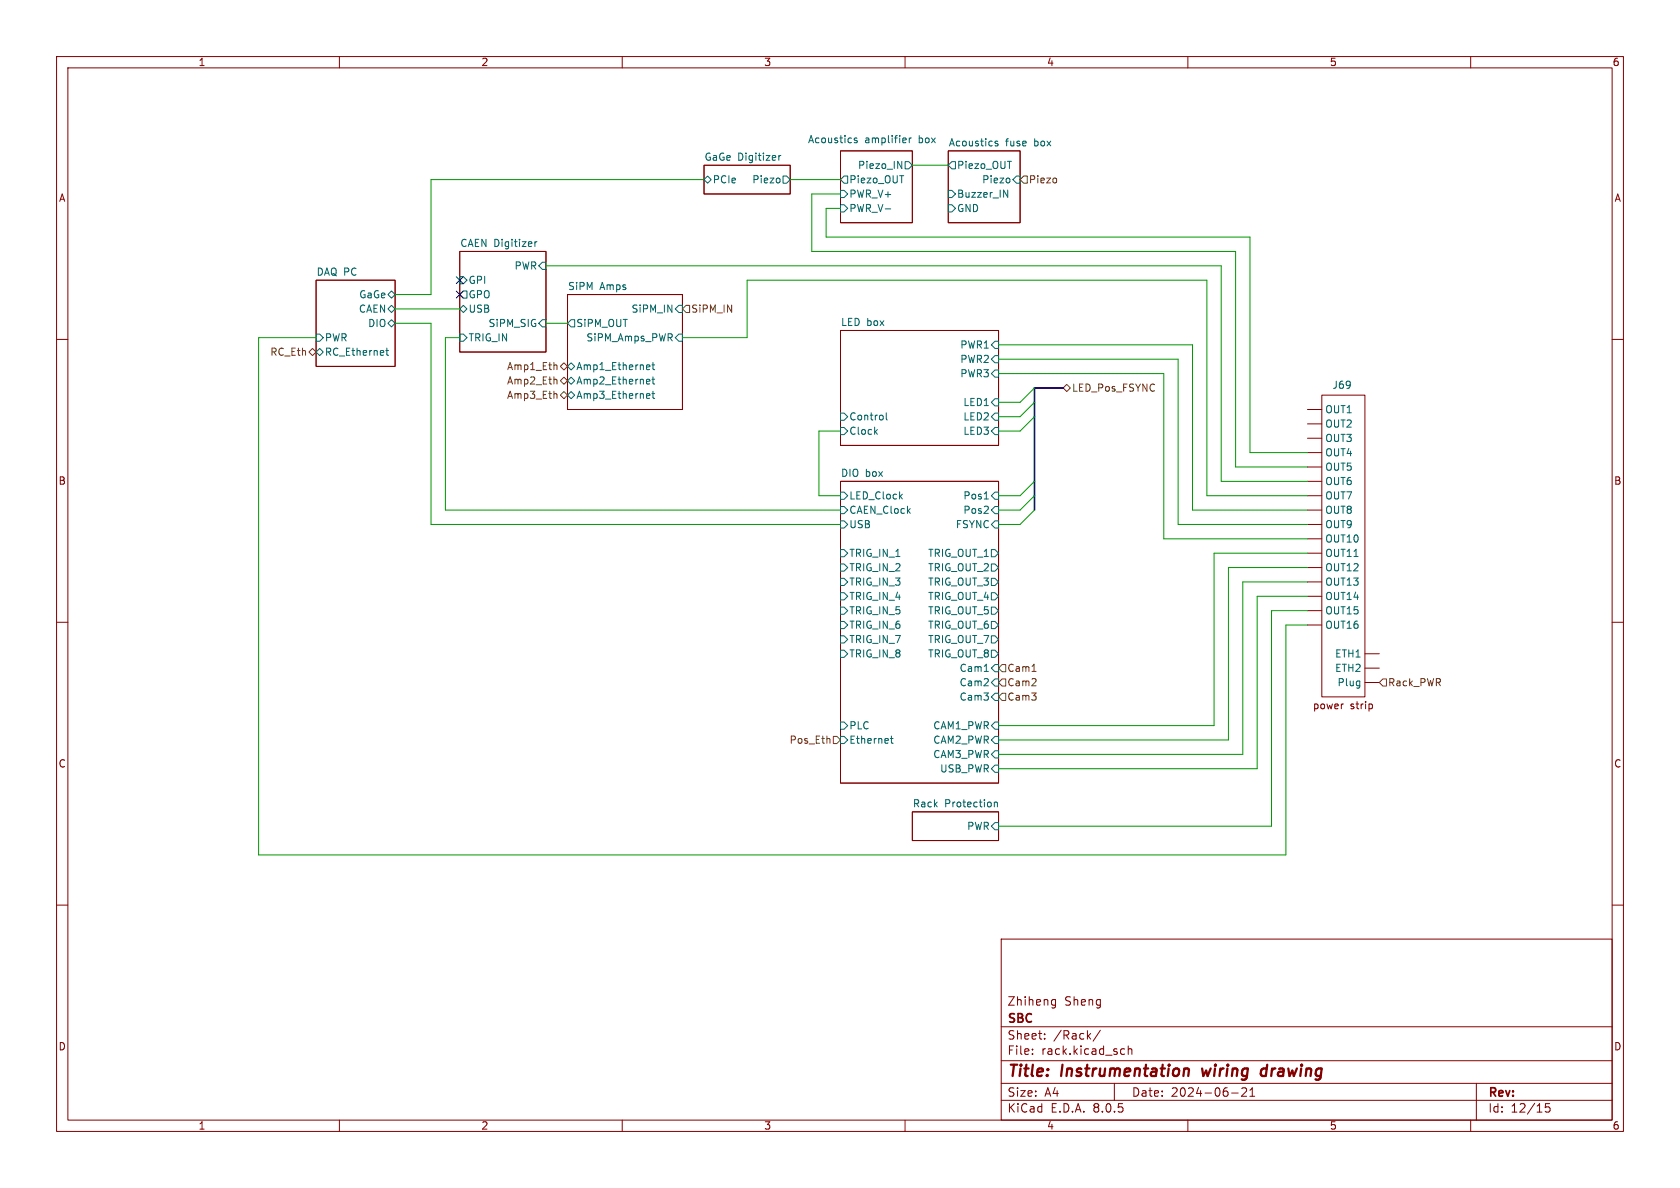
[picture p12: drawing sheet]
<svg xmlns="http://www.w3.org/2000/svg" width="297mm" height="210mm" viewBox="0 0 297 210" stroke-linecap="round" stroke-linejoin="round" font-family="sans-serif">
<g fill="none" stroke="#840000" stroke-width=".18">
<path d="M10 10h277v190h-277zM12 12h273v186h-273zM60 10v2M110 10v2M160 10v2M210 10v2M260 10v2M124.5 29.2h15.2v5.1h-15.2zM148.6 26.7h12.7v12.7h-12.7zM167.6 26.7h12.7v12.7h-12.7zM10 60h2M55.9 49.5h13.9v15.3h-13.9z"/>
<path d="M81.3 44.5h15.2v17.7h-15.2zM100.3 52.1h20.3v20.3h-20.3zM148.6 58.4h27.9v20.3h-27.9zM285 60h2M231.1 72.4h2.6M231.1 74.9h2.6M231.1 77.5h2.6M233.7 69.9h7.6v53.3h-7.6zM148.6 85.1h27.9v53.3h-27.9zM231.1 95.3h2.6M231.1 97.8h2.6M231.1 80h2.6"/>
<path d="M231.1 82.6h2.6M231.1 85.1h2.6M231.1 87.6h2.6M231.1 90.2h2.6M231.1 92.7h2.6M10 110h2M231.1 100.3h2.6M231.1 102.9h2.6M231.1 105.4h2.6M231.1 108h2.6M231.1 110.5h2.6M241.3 115.6h2.5"/>
<path d="M241.3 118.1h2.5M285 110h2M237.4 124.4h.1M241.3 120.7h2.5M242.6 124.6v.6M10 160h2M161.3 143.5h15.2v5.1h-15.2zM285 160h2M177 166h108v32h-108zM186 177.6h.6M186 176.8h.6M186.6 176.7v1.2l-.1 .2-.4 .1"/>
<path d="M60 198v2M110 198v2M160 198v2M177 194.5h108M177 191.5h108M177 187.5h108M177 181.5h108M182.5 186.3v.1M182.5 185.5v.1M184.7 183.6v.1M184.7 182.8v.1M194.5 182.1l-1.3 2"/>
<path d="M197 191.5v3M198.4 185.4l.4 .1M198.8 186.3l-.4 .1M199.5 185.5l.2-.1 .3 .1 .1 .9M199.5 184.9v1.5M210 198v2M217.7 193.2h1.2M220.3 192.4v.5l-.8 .9h.9M221 193.8h.8M221 192.7l.4-.4v1.5M260 198v2M261 191.5v6.5"/>
<path d="M274 195.1h-.8v.7l.2-.1h.5l.1 .3v.5l-.3 .1-.5-.1"/>
</g>
<path d="M209.7 188.9l.4 .1 .1 .2-.1 1M212.5 188.9l.2 1.3 .5-.9M223.9 189a.66 .66 0 0 0-1 .3v.5l.1 .3 .2 .1 .6-.1M224 188.2l-.2 2" fill="none" stroke="#840000" stroke-width=".4"/>
<g fill="none" stroke="#006464" stroke-width=".18">
<path d="M125.1 31.1l.6 .7-.6 .6-.6-.6zM137.7 27.5v.8M137.8 31.6v.6M138 27.5l-.3 .2M138.4 31.1h.7l.6 .7-.6 .6h-.7zM148.6 36.2h.6l.7 .6-.7 .7h-.6zM148.6 33.7h.6l.7 .6-.7 .6h-.6zM149.2 31.1h.7v1.3h-.7l-.6-.6zM151.5 24.5l-.3-.1-.2 .2 .1 .2 .4 .1v.3h-.5M158.7 28.5l.7 1.3v-1.3M160 28.6h.7l.6 .6-.6 .6h-.7zM160.1 24.5l.1 .2-.6 .1"/>
<path d="M160.7 24.4v.8M161.1 24.4l-.4 .2M167.6 33.7h.7l.6 .6-.6 .6h-.7zM167.6 36.2h.7l.6 .6-.6 .7h-.7zM168.3 28.6h.6v1.2h-.6l-.7-.6zM176.4 25l-.3-.1-.2 .2 .1 .2 .4 .1v.3h-.5M177.4 33.6l.8 1.3v-1.3M178.5 31.6v.6M179.7 31.1h.6v1.3h-.6l-.6-.6zM55.9 59.1h.6l.6 .6-.6 .6h-.6zM68.6 57.2l.6-.7 .6 .7-.6 .6zM69.2 54l.6 .6-.6 .6-.6-.6z"/>
<path d="M69.2 51.4l.6 .7-.6 .6-.6-.6zM81.3 48.9h.6l.6 .6-.6 .7h-.6zM81.3 59.1h.6l.6 .6-.6 .6h-.6zM81.9 51.4h.6v1.3h-.6l-.6-.6zM81.9 54l.6 .6-.6 .6-.6-.6zM94.6 42.7v.9M94.9 42.7l-.3 .3M95.9 56.5h.6v1.3h-.6l-.7-.6zM95.9 46.4h.6v1.2h-.6l-.7-.6zM101 56.5h.6v1.3h-.6l-.7-.6zM119.4 59.7l.6-.6h.6v1.2h-.6zM120 54h.6v1.2h-.6l-.6-.6z"/>
<path d="M55.9 62.2l.6-.6 .6 .6-.6 .7zM68.2 62h.5M68.4 61.5v1.1l.3 .2M100.3 64.8l.7-.7 .6 .7-.6 .6zM100.3 67.3l.7-.6 .6 .6-.6 .6zM100.3 69.9l.7-.7 .6 .7-.6 .6zM114.5 64.5l.3 .1 .1 .2-.6 .1M114.5 67l.3 .1 .1 .2-.6 .2M114.5 69.6h.3l.1 .3-.6 .1M114.8 65.3h-.3M114.8 67.8l-.3 .1M114.8 70.4h-.3"/>
<path d="M115.3 64.5h.4M115.3 67h.4M115.3 69.6h.4M115.4 64.1v1.1l.3 .1M115.4 66.6v1.1l.3 .2M115.4 69.2v1l.3 .2M148.6 75.6h.6l.7 .6-.7 .6h-.6zM148.6 73h.6l.7 .7-.7 .6h-.6zM154.7 76.3l.4 .5M155.1 75.9l-.5 .5M156.7 73v1.1l.2 .1M175.3 71.1l.6-.6h.6v1.3h-.6z"/>
<path d="M175.3 76.2l.6-.6h.6v1.2h-.6zM175.3 73.7l.6-.7h.6v1.3h-.6zM175.3 66l.6-.6h.6v1.3h-.6zM175.3 61l.6-.7h.6v1.3h-.6zM175.9 62.9h.6v1.2h-.6l-.6-.6zM148.6 99.7h.6l.7 .6-.7 .7h-.6zM148.6 97.2h.6l.7 .6-.7 .6h-.6zM148.6 92.1h.6l.7 .6-.7 .6h-.6zM148.6 89.5h.6l.7 .7-.7 .6h-.6zM148.6 87h.6l.7 .6-.7 .7h-.6zM159.2 87.7l.3 .5M159.5 87.4l-.5 .4"/>
<path d="M174 88.2h.7M175.3 90.2l.6-.7h.6v1.3h-.6zM175.3 97.2h.6l.6 .6-.6 .6h-.6zM175.3 99.7h.6l.6 .6-.6 .7h-.6zM175.9 87h.6v1.3h-.6l-.6-.7zM175.9 92.1h.6v1.2h-.6l-.6-.6zM148.6 102.2h.6l.7 .7-.7 .6h-.6zM148.6 112.4h.6l.7 .6-.7 .7h-.6zM148.6 104.8h.6l.7 .6-.7 .6h-.6zM148.6 109.9h.6l.7 .6-.7 .6h-.6zM148.6 107.3h.6l.7 .7-.7 .6h-.6zM148.6 114.9h.6l.7 .7-.7 .6h-.6z"/>
<path d="M174 118.7h.7M175.3 102.2h.6l.6 .7-.6 .6h-.6zM175.3 109.9h.6l.6 .6-.6 .6h-.6zM175.3 114.9h.6l.6 .7-.6 .6h-.6zM175.3 107.3h.6l.6 .7-.6 .6h-.6zM175.3 104.8h.6l.6 .6-.6 .6h-.6zM175.3 112.4h.6l.6 .6-.6 .7h-.6zM175.3 118.1l.6-.6h.6v1.2h-.6zM148.6 127.6h.6l.7 .7-.7 .6h-.6zM148.6 130.2h.6l.7 .6-.7 .6h-.6zM157.4 130.5h.5M157.6 130.1v1.1l.3 .2"/>
<path d="M175.9 127.6h.6v1.3h-.6l-.6-.6zM175.9 135.3h.6v1.2h-.6l-.6-.6zM175.9 130.2h.6v1.2h-.6l-.6-.6zM175.9 132.7h.6v1.3h-.6l-.6-.6zM175.9 120h.6v1.3h-.6l-.6-.6zM175.9 122.6h.6v1.2h-.6l-.6-.6zM175.8 141.8v.8M175.8 141.9l.2-.1h.3v.8M175.9 145.4h.6v1.3h-.6l-.6-.6z"/>
</g>
<g fill="none" stroke="#725600" stroke-width=".18">
<path d="M181 31.1h.6v1.3h-.6l-.7-.6zM186.7 31.6v.6M121.3 54h.6v1.2h-.6l-.7-.6zM54.6 62.2l.6-.6 .7 .6-.7 .7zM98.3 64.5l.2 .2v.6M98.3 67l.2 .2v.7M98.3 69.6l.2 .2v.6M99.1 64.8l.6-.7 .6 .7-.6 .6zM99.1 67.3l.6-.6 .6 .6-.6 .6zM99.1 69.9l.6-.7 .6 .7-.6 .6zM188 68.6l.6-.7 .6 .7-.6 .6zM177.2 117.5h.6v1.2h-.6l-.7-.6z"/>
<path d="M182.4 118.7h.8M146.7 130.6v.8M147.3 130.2h.7l.6 .6-.6 .6h-.7zM177.2 122.6h.6v1.2h-.6l-.7-.6zM177.2 120h.6v1.3h-.6l-.7-.6zM244.5 120h.6v1.3h-.6l-.7-.6z"/>
</g>
<path d="M188 68.6h-5.1v21.6" fill="none" stroke="#000084" stroke-width=".3"/>
<g fill="none" stroke="#009600" stroke-width=".18">
<path d="M124.5 31.8h-48.3v20.3h-6.4M139.7 31.8h8.9M148.6 36.8h-2.6v5.1h75v38.1h10.1M148.6 34.3h-5.1v10.2h74.9v38.1h12.7M161.3 29.2h6.3M55.9 59.7h-10.2v91.4h181.6v-40.6h3.8M69.8 57.2h6.4v35.5h72.4M69.8 54.6h11.5M81.3 59.7h-2.6v30.5h69.9M96.5 57.2h3.8M96.5 47h119.4v38.1h15.2M120.6 59.7h11.5v-10.2h81.3v38.1h17.7"/>
<path d="M148.6 76.2h-3.8v11.4h3.8M176.5 63.5h31.8v29.2h22.8M176.5 61h34.3v29.2h20.3M176.5 66h29.2v29.3h25.4M182.9 73.7l-2.6 2.5h-3.8M182.9 68.6l-2.6 2.5h-3.8M182.9 71.1l-2.6 2.6h-3.8M182.9 85.1l-2.6 2.5h-3.8M182.9 90.2l-2.6 2.5h-3.8M182.9 87.6l-2.6 2.6h-3.8M231.1 97.8h-16.5v30.5h-38.1M231.1 100.3h-13.9v30.5h-40.7"/>
<path d="M231.1 105.4h-8.9v30.5h-45.7M231.1 102.9h-11.4v30.5h-43.2M231.1 108h-6.3v38.1h-48.3"/>
</g>
<path d="M80.7 48.9l1.2 1.2M80.7 51.5l1.2 1.2M81.9 48.9l-1.2 1.2M81.9 51.5l-1.2 1.2" fill="none" stroke="#000084" stroke-width=".18"/>
<g font-size="2.8" fill="#840000">
<text x="178" y="190.9">Title:</text>
<text x="187.7" y="190.9">Instrumentation</text>
<text x="213.4" y="190.9">wiring</text>
<text x="224.6" y="190.9">drawing</text>
</g>
<g font-size="2.1" fill="#840000">
<text x="178" y="178">Zhiheng</text>
<text x="188.2" y="178">Sheng</text>
<text x="178" y="184">Sheet:</text>
<text x="178" y="181.2">SBC</text>
<text x="186.2" y="184">/Rack/</text>
<text x="178" y="186.7">File:</text>
<text x="184.1" y="186.7">rack.kicad_sch</text>
<text x="178" y="196.9">KiCad</text>
<text x="178" y="194.1">Size:</text>
<text x="184.7" y="194.1">A4</text>
<text x="185.7" y="196.9">E.D.A.</text>
<text x="193.3" y="196.9">8.0.5</text>
<text x="200" y="194.1">Date:</text>
<text x="207" y="194.1">2024-06-21</text>
<text x="263" y="194.3">Rev:</text>
<text x="263" y="196.9">Id:</text>
<text x="267.1" y="196.9">12/15</text>
</g>
<g font-size="1.8" fill="#840000">
<text x="35" y="11.9">1</text>
<text x="85" y="11.9">2</text>
<text x="135" y="11.9">3</text>
<text x="185" y="11.9">4</text>
<text x="235" y="11.9">5</text>
<text x="285" y="11.9">6</text>
<text x="10.3" y="35.9">A</text>
<text x="285.3" y="35.9">A</text>
<text x="10.3" y="85.9">B</text>
<text x="285.3" y="85.9">B</text>
<text x="232" y="125.6">power</text>
<text x="238.7" y="125.6">strip</text>
<text x="10.3" y="135.9">C</text>
<text x="285.3" y="135.9">C</text>
<text x="10.3" y="185.9">D</text>
<text x="285.3" y="185.9">D</text>
<text x="35" y="199.9">1</text>
<text x="85" y="199.9">2</text>
<text x="135" y="199.9">3</text>
<text x="185" y="199.9">4</text>
<text x="235" y="199.9">5</text>
<text x="285" y="199.9">6</text>
</g>
<g font-size="1.8" fill="#006464">
<text x="124.5" y="28.5">GaGe Digitizer</text>
<text x="142.7" y="25.4">Acoustics</text>
<text x="152.9" y="25.4">amplifier</text>
<text x="162.5" y="25.4">box</text>
<text x="167.6" y="26">Acoustics</text>
<text x="177.8" y="26">fuse</text>
<text x="182.9" y="26">box</text>
<text x="125.9" y="32.6">PCIe</text>
<text x="132.9" y="32.6">Piezo</text>
<text x="150.1" y="35.2">PWR_V+</text>
<text x="150.1" y="32.6">Piezo_OUT</text>
<text x="151.6" y="30.1">Piezo_IN</text>
<text x="169.1" y="35.2">Buzzer_IN</text>
<text x="169.1" y="30.1">Piezo_OUT</text>
<text x="173.5" y="32.6">Piezo</text>
<text x="150.1" y="37.7">PWR_V-</text>
<text x="169.1" y="37.7">GND</text>
<text x="81.3" y="43.7">CAEN Digitizer</text>
<text x="90.9" y="47.9">PWR</text>
<text x="55.9" y="48.8">DAQ PC</text>
<text x="63.4" y="52.9">GaGe</text>
<text x="82.7" y="52.9">GPO</text>
<text x="82.7" y="50.4">GPI</text>
<text x="100.3" y="51.4">SiPM</text>
<text x="106" y="51.4">Amps</text>
<text x="63.3" y="55.5">CAEN</text>
<text x="65" y="58">DIO</text>
<text x="82.7" y="55.5">USB</text>
<text x="86.3" y="58">SiPM_SIG</text>
<text x="101.8" y="58">SiPM_OUT</text>
<text x="111.5" y="55.5">SiPM_IN</text>
<text x="148.6" y="57.7">LED box</text>
<text x="57.3" y="63.1">RC_Ethernet</text>
<text x="57.3" y="60.6">PWR</text>
<text x="82.7" y="60.6">TRIG_IN</text>
<text x="101.8" y="65.6">Amp1_Ethernet</text>
<text x="103.6" y="60.6">SiPM_Amps_PWR</text>
<text x="169.7" y="64.4">PWR2</text>
<text x="169.7" y="61.8">PWR1</text>
<text x="101.8" y="68.2">Amp2_Ethernet</text>
<text x="101.8" y="70.7">Amp3_Ethernet</text>
<text x="169.7" y="66.9">PWR3</text>
<text x="170.2" y="72">LED1</text>
<text x="235.5" y="68.9">J69</text>
<text x="150.1" y="77.1">Clock</text>
<text x="150.1" y="74.5">Control</text>
<text x="170.2" y="77.1">LED3</text>
<text x="170.2" y="74.5">LED2</text>
<text x="234.2" y="73.3">OUT1</text>
<text x="234.2" y="75.8">OUT2</text>
<text x="234.2" y="78.3">OUT3</text>
<text x="234.2" y="80.9">OUT4</text>
<text x="234.2" y="83.4">OUT5</text>
<text x="148.6" y="84.4">DIO box</text>
<text x="150.1" y="88.5">LED_Clock</text>
<text x="170.2" y="88.5">Pos1</text>
<text x="234.2" y="86">OUT6</text>
<text x="234.2" y="88.5">OUT7</text>
<text x="150.1" y="93.6">USB</text>
<text x="150.1" y="91">CAEN_Clock</text>
<text x="168.9" y="93.6">FSYNC</text>
<text x="170.2" y="91">Pos2</text>
<text x="234.2" y="91">OUT8</text>
<text x="234.2" y="93.6">OUT9</text>
<text x="150.1" y="101.2">TRIG_IN_2</text>
<text x="150.1" y="98.7">TRIG_IN_1</text>
<text x="164" y="98.7">TRIG_OUT_1</text>
<text x="164" y="101.2">TRIG_OUT_2</text>
<text x="234.2" y="96.1">OUT10</text>
<text x="234.2" y="98.7">OUT11</text>
<text x="234.2" y="101.2">OUT12</text>
<text x="150.1" y="103.7">TRIG_IN_3</text>
<text x="150.1" y="106.3">TRIG_IN_4</text>
<text x="164" y="103.7">TRIG_OUT_3</text>
<text x="164" y="106.3">TRIG_OUT_4</text>
<text x="234.2" y="103.7">OUT13</text>
<text x="234.2" y="106.3">OUT14</text>
<text x="150.1" y="113.9">TRIG_IN_7</text>
<text x="150.1" y="111.4">TRIG_IN_6</text>
<text x="150.1" y="108.8">TRIG_IN_5</text>
<text x="164" y="111.4">TRIG_OUT_6</text>
<text x="164" y="108.8">TRIG_OUT_5</text>
<text x="164" y="113.9">TRIG_OUT_7</text>
<text x="234.2" y="108.8">OUT15</text>
<text x="234.2" y="111.4">OUT16</text>
<text x="150.1" y="116.4">TRIG_IN_8</text>
<text x="164" y="116.4">TRIG_OUT_8</text>
<text x="169.5" y="119">Cam1</text>
<text x="235.9" y="116.4">ETH1</text>
<text x="235.9" y="119">ETH2</text>
<text x="169.5" y="121.5">Cam2</text>
<text x="169.5" y="124.1">Cam3</text>
<text x="236.4" y="121.5">Plug</text>
<text x="150.1" y="129.1">PLC</text>
<text x="150.1" y="131.7">Ethernet</text>
<text x="164.9" y="129.1">CAM1_PWR</text>
<text x="164.9" y="131.7">CAM2_PWR</text>
<text x="164.9" y="134.2">CAM3_PWR</text>
<text x="166.1" y="136.8">USB_PWR</text>
<text x="161.3" y="142.8">Rack</text>
<text x="167" y="142.8">Protection</text>
<text x="170.9" y="146.9">PWR</text>
</g>
<g font-size="1.8" fill="#725600">
<text x="181.8" y="32.6">Piezo</text>
<text x="122.1" y="55.5">SiPM_IN</text>
<text x="47.7" y="63.1">RC_Eth</text>
<text x="89.5" y="65.6">Amp1_Eth</text>
<text x="89.5" y="68.2">Amp2_Eth</text>
<text x="89.5" y="70.7">Amp3_Eth</text>
<text x="189.4" y="69.4">LED_Pos_FSYNC</text>
<text x="178" y="119">Cam1</text>
<text x="178" y="124.1">Cam3</text>
<text x="178" y="121.5">Cam2</text>
<text x="245.3" y="121.5">Rack_PWR</text>
<text x="139.5" y="131.7">Pos_Eth</text>
</g>
</svg>
